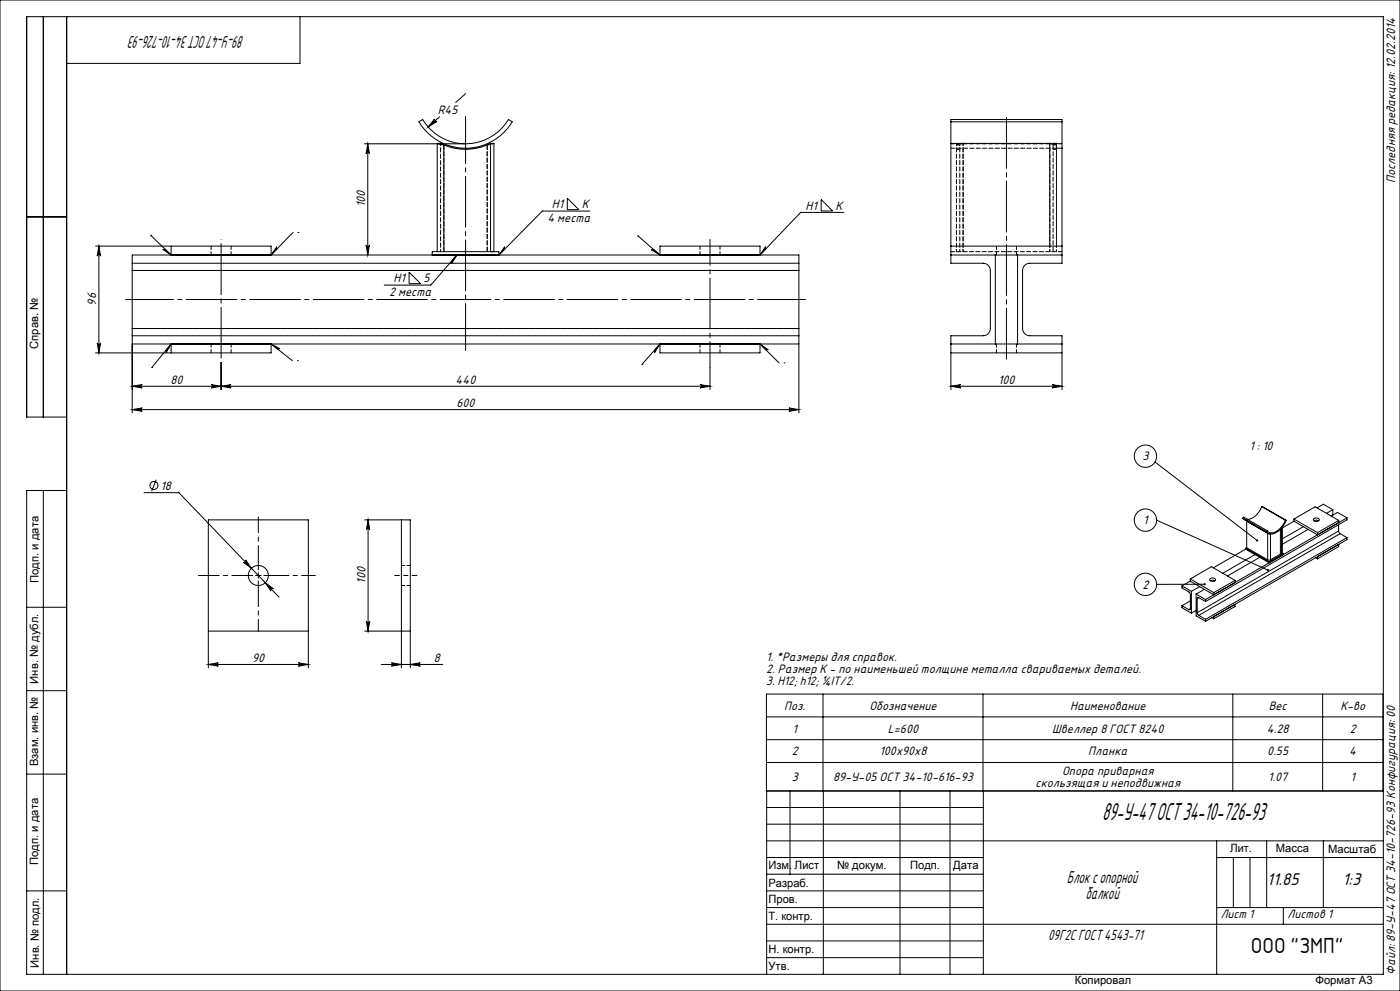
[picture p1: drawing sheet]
<svg xmlns="http://www.w3.org/2000/svg" width="420mm" height="297mm" viewBox="0 0 420 297" stroke-linecap="round" stroke-linejoin="round" font-family="sans-serif">
<g fill="none" stroke="#000" stroke-width=".3">
<path d="M0 0h420v297h-420zM13 5v120M20 5v287M90 5v14h-70M125.7 36.5l1.1-.7a15 15 0 0 0 25.7 0l1.2 .7a16.3 16.3 0 0 1-28 0zM130.4 35.7a.5 .5 0 0 0-.1 .7 .5 .5 0 0 0 .7 0l-2.5 1.7zM131.9 35l-3.4 3.1M139.7 28.1l-3 2.6M285.3 36.5v6.5M285.3 36.5v-.7h33.3v.7M285.3 36.5h33.3M318.6 36.5v7.9"/>
<path d="M109.3 43.1h30.4M110.3 43.1v33.3M110.3 43.1l.5 3a.5 .5 0 0 0-.5-.5 .5 .5 0 0 0-.5 .5zM131.2 43l2 .4M131.2 43h1M131.2 43v32.4M132.2 43l1 .4M133.2 43.4v32M147.2 43a16.7 16.7 0 0 1-14 .4M147.2 43h1v32.4M147.2 43v32.4M170.2 59.4l3.4 3.4h-3.4z"/>
<path d="M246.3 59.8l3.5 3.4h-3.5zM285.3 43v35.9h9.6a2.17 2.17 0 0 1 2.2 2.2v17.4a2.17 2.17 0 0 1-2.2 2.1h-9.6v16.2M285.3 43h29.6M314.9 43l2 .4v30.4M314.9 43v30.8M316.9 44.4h1.7M318.6 44.4v34.5h-9.7a2.17 2.17 0 0 0-2.1 2.2v17.4a2.17 2.17 0 0 0 2.1 2.1h9.7v16.2M8 65h12M29.7 73.8v32M29.7 73.8l.5 3a.5 .5 0 0 0-.5-.5 .5 .5 0 0 0-.5 .5zM39.7 78.9v2.2M39.7 78.9v-2.5h200v2.5"/>
<path d="M39.7 78.9h200M45.2 70.5h.1M45.2 70.5l6.1 5.9v-2.6M48.8 74.7h.7l1.8 1.7zM83.1 73.9v.7l-1.8 1.8zM87.9 69.7l-6.6 6.7v-2.6h-52.6M89.4 69.7h.1M109.8 73.4a.5 .5 0 0 0 .5 .5 .5 .5 0 0 0 .5-.5l-.5 3zM137.1 76.4l-1.6 2.6-.1-.7zM137.1 76.4l-7.9 9h-13.9M151.4 73.9v.7l-1.7 1.8zM177 63.3h-14.3l-13 13.1v-1h-20v1"/>
<path d="M191.3 70.7h.1M195.4 74.8h.7l1.9 1.6zM229.7 73.9v.7l-1.7 1.8zM239.7 78.9v2.2M253.1 63.7h-12.9l-12.2 12.7v-2.6h-30v2.6l-6.7-5.7M285.3 73.8h33.3M285.3 76.4h33.3M298.6 76.4v26.7M305.3 76.4v26.7M39.7 98.5v2.1M39.7 81.1v17.4M39.7 98.5h200"/>
<path d="M39.7 81.1h200M122.7 81.6l3.5 3.4h-3.5zM239.7 98.5v2.1M239.7 81.1v17.4M28.7 105.8h52.6v-2.7l6.4 5M29.2 102.8a.5 .5 0 0 0 .5 .4 .5 .5 0 0 0 .5-.4l-.5 3zM39.7 115.8h173.3M39.7 100.6v23.2M39.7 103.1h200M39.7 100.6h200M39.7 115.8l3-.5a.5 .5 0 0 0-.5 .5 .5 .5 0 0 0 .5 .5zM45.6 110.1h.1"/>
<path d="M51.3 103.1l-1.5 2.6-.1-.7zM51.3 105.8v-2.7l-5.7 7M63.3 115.3l3 .5-3 .5a.5 .5 0 0 0 .5-.5 .5 .5 0 0 0-.5-.5zM66.3 115.8l3-.5a.5 .5 0 0 0-.4 .5 .5 .5 0 0 0 .4 .5zM66.3 108.6v8.2M81.3 103.1l2.7 1.4-.7 .2zM89.2 108.1h.1M192.6 109.2h.1M198 103.1l-1.6 2.6-.1-.7zM210 115.3l3 .5-3 .5a.5 .5 0 0 0 .5-.5 .5 .5 0 0 0-.5-.5zM213 110.2v6.6M228 103.1l2.5 1.8h-.7z"/>
<path d="M233.7 108.8l-5.7-5.7v2.7h-30v-2.7l-5.4 6.1M235.2 108.8h.1M239.7 100.6v23.2M285.3 105.8h33.3M285.3 103.1h33.3M285.3 115.8l3-.5a.5 .5 0 0 0-.5 .5 .5 .5 0 0 0 .5 .5zM285.3 115.8h33.3M315.6 115.3l3 .5-3 .5a.5 .5 0 0 0 .5-.5 .5 .5 0 0 0-.5-.5zM20 125h-12v-120h407v287h-407v-145h12M39.7 122.8h200M39.7 122.8l3-.5a.5 .5 0 0 0-.5 .5 .5 .5 0 0 0 .5 .5zM236.7 122.3l3 .5-3 .5a.5 .5 0 0 0 .4-.5 .5 .5 0 0 0-.4-.5z"/>
<path d="M346.5 138.5l30.7 23.5M13 147v145M43.2 147.7h10.5l30 31.3M46.9 143.8l-1.4 3.4M109.4 155.8h13.7v44.3M110.4 155.8l.5 3a.5 .5 0 0 0-.5-.5 .5 .5 0 0 0-.5 .5zM110.4 155.8v33.3M120.4 155.8v44.3M347 155.9l33.4 15M372.8 155.3l7.6 4.5M372.8 155.3l.3-.3 7.1 4.1M372.8 155.3l7.1 4.1"/>
<path d="M374 156.2v8M374 156.2l6.3 3.6M374.1 156.2h-.1M378.5 151.8a5.3 5.3 0 0 1-4.3 3.8M378.5 151.8l7.4 4.1M378.5 151.8l7.1 4.1M380.2 159.1l-.3 .3M380.3 159.8l.6 .2M380.3 159.8v8M380.4 159.8h-.1M384.1 158.6v7.5M384.4 158.3h.1"/>
<path d="M384.5 158.3v8M384.6 158.1l.1 .1M384.7 158.2l-.2 .1M384.7 158.2v8l-.2 .1M385.6 155.9a5.2 5.2 0 0 1-4.5 3.8l-.9-.6M385.6 155.9h.3M385.9 155.9a5.6 5.6 0 0 1-5 4.1l-1-.6M388.2 156.2l-3.5 2M388.2 155.6v.6M388.2 155.6l7.1 4M388.2 156.2l7.1 4.1v-.7M388.2 155.6l6.3-3.7 7.1 4.1"/>
<path d="M391 157.8l-6.3 3.7M392.4 158.7l-7.7 4.4M394.2 155.5l.9-.2a.56 .56 0 0 1 .7 .6 .56 .56 0 0 1-.8 .4h-.2a.53 .53 0 0 1-.6-.2 .53 .53 0 0 1 0-.6zM394.2 156.1l.7-.2 .7 .2M395.1 152.2l1.9-1.1 2.9 1.6M399.4 154.7l1.9-1.1 2.8 1.6M399.9 152.7l-2 1.1M399.9 152.7v1.7M401.6 159.1l.4 .8M401.6 159.1l-42.4 24.5M401.6 157.2v1.9M401.6 156l-6.3 3.6"/>
<path d="M401.6 156v.6M402 159.9l-42.4 24.5M402 159.9l2.1 1.2M404.1 155.2l-42.4 24.5M404.1 155.2v.6l-42.4 24.5M73 168.5a.5 .5 0 0 0 .7 0 .5 .5 0 0 0 0-.7l1.7 2.5zM76.7 172.5h1.6M77.5 171.6v1.7M79.6 174.6l2.4 1.9a.5 .5 0 0 0-.7 0 .5 .5 0 0 0 0 .6zM354.6 175.6v.6l2 1.2 .4 .4 .1 4.6M354.6 175.6l2.8 1.6M357.1 173.5v.7"/>
<path d="M357.1 174.2l-2.5 1.4M357.1 173.5l7 4.1M357.1 174.2l7 4.1M357.1 173.5l6.3-3.7 7.1 4.1M357.4 177.2v6.6M358.8 178v6.6l2.9 1.6M358.8 178l2.9 1.7M359.2 179.4v4.2M359.6 179.1h-.3l-.1 .3M359.6 179.1l2.1 1.2M359.6 179.1l-.4 .3M359.9 175.8l-2.5 1.4"/>
<path d="M361.3 176.6l-2.5 1.4M361.4 175.1h-14.4M361.7 179.7v.6M363 173.5l.7-.3a.62 .62 0 0 1 1 .5 .62 .62 0 0 1-.9 .5h-.2a.53 .53 0 0 1-.5-.2 .53 .53 0 0 1-.1-.5zM363.1 174l.6-.1 .8 .1M364.1 177.6v.7M370.5 173.9v.7l-6.4 3.7M370.5 173.9l-6.4 3.7M373.7 164.3v.3M373.7 164.3l7.1 4.1M373.7 164.6l7.1 4.1v-.3M373.7 164.6l-9.7 5.6"/>
<path d="M374 164.2l6.3 3.6M374 164.2l-.3 .1M376.5 166.2l-9.7 5.6M377.9 167l-9.7 5.6M380.3 167.8h.8M381.1 160.1v7.7M384.1 166.1l.4 .2M384.1 166.1l-3 1.7M384.7 165.8l.3 .2M385 166v.2M385 166l-4.2 2.4M394.7 167.2l.6 .3"/>
<path d="M395.3 166.8l6.3-3.6v.6l-6.3 3.7zM404.1 161.1v.6l-42.4 24.5M404.1 161.1l-42.4 24.5M8 182h12M62.5 189.1h30M62.5 199.1l3-.5a.5 .5 0 0 0-.5 .5 .5 .5 0 0 0 .5 .5zM62.5 199.1h30M89.5 198.6l3 .5-3 .5a.5 .5 0 0 0 .5-.5 .5 .5 0 0 0-.5-.5zM109.4 189.1h13.7M109.9 186.1a.5 .5 0 0 0 .5 .5 .5 .5 0 0 0 .5-.5l-.5 3zM114.4 199.1h18.4M117.4 198.6l3 .5-3 .5a.5 .5 0 0 0 .5-.5 .5 .5 0 0 0-.5-.5z"/>
<path d="M123.1 199.1l3-.5a.5 .5 0 0 0-.5 .5 .5 .5 0 0 0 .5 .5zM354.6 181.5l2 1.2M354.6 181.5v.6l2.8 1.7M357.1 182.4l-.1 .3h-.4M357.1 180.1l-2.5 1.4M357.1 182.4l-.5 .3M358.8 182.9l-1.4 .9M359.2 183.6l.4 .8M359.6 184.4l2.1 1.2M361.7 185.6v.6M363.6 185.1l.5 .3M364.1 184.8v.6"/>
<path d="M370.5 181.1v.7l-6.4 3.6M8 207h12M62.5 200.1v-44.3h30v44.3M229.9 208h185v29.1h-185zM229.9 214.8h185M246.9 208v29.1M294.9 208v29.1M369.8 208v29.1M396.8 208v29.1M8 232h12M229.9 221.7h185M229.9 228.5h185"/>
<path d="M237 237v25M247 237v55M270 237v55M285 237v55M295 237v55M415 237h-185v55M230 257h65M230 242h65M230 247h65M230 252h185M365 252v40M365 257h50"/>
<path d="M370 257v15M375 257v15M380 252v20M397 252v20M8 267h12M230 262h65M230 267h65M230 272h65M230 277h185M365 272h50M385 272v5M230 282h65"/>
<path d="M230 287h65"/>
<circle cx="343.6" cy="136.7" r="3.3"/>
<circle cx="46.2" cy="145.5" r="1.2"/>
<circle cx="343.6" cy="155.9" r="3.3"/>
<circle cx="77.5" cy="172.5" r="3"/>
<circle cx="343.6" cy="175.1" r="3.3"/>
</g>
<path d="M77.5 170.8v-15.9" fill="none" stroke="#000" stroke-width=".3" stroke-dasharray="15.2 1.3 1.3 1.3" stroke-dashoffset="7.9"/>
<path d="M75.8 172.5h-16.3" fill="none" stroke="#000" stroke-width=".3" stroke-dasharray="15.2 1.3 1.3 1.3" stroke-dashoffset="9"/>
<path d="M77.5 174.1v15.2" fill="none" stroke="#000" stroke-width=".3" stroke-dasharray="15.2 1.3 1.3 1.3" stroke-dashoffset="7.6"/>
<path d="M79.2 172.5h15.4" fill="none" stroke="#000" stroke-width=".3" stroke-dasharray="15.2 1.3 1.3 1.3" stroke-dashoffset="7.7"/>
<path d="M125.1 172.5h-6.7" fill="none" stroke="#000" stroke-width=".3" stroke-dasharray="15.2 1.3 1.3 1.3" stroke-dashoffset="13.8"/>
<path d="M301.9 34.8v73.3" fill="none" stroke="#000" stroke-width=".3" stroke-dasharray="15.2 1.3 1.3 1.3" stroke-dashoffset="-.5"/>
<path d="M37.7 89.8h204" fill="none" stroke="#000" stroke-width=".3" stroke-dasharray="15.2 1.3 1.3 1.3" stroke-dashoffset=".9"/>
<path d="M139.7 105.1v-70.2" fill="none" stroke="#000" stroke-width=".3" stroke-dasharray="15.2 1.3 1.3 1.3" stroke-dashoffset="1.1"/>
<path d="M66.3 71.8v36.8" fill="none" stroke="#000" stroke-width=".3" stroke-dasharray="15.2 1.3 1.3 1.3" stroke-dashoffset="-1.3"/>
<path d="M213 71.8v38.4" fill="none" stroke="#000" stroke-width=".3" stroke-dasharray="15.2 1.3 1.3 1.3" stroke-dashoffset="7.5"/>
<g fill="#000">
<path d="M130.4 35.7l-1.9 2.4 2.5-1.7a.5 .5 0 0 1-.7 0 .5 .5 0 0 1 .1-.7zM39.7 122.8l3-.5a.5 .5 0 0 0-.5 .5 .5 .5 0 0 0 .5 .5zM236.7 122.3l3 .5-3 .5a.5 .5 0 0 0 .4-.5 .5 .5 0 0 0-.4-.5zM39.7 115.8l3-.5a.5 .5 0 0 0-.5 .5 .5 .5 0 0 0 .5 .5zM63.3 115.3l3 .5-3 .5a.5 .5 0 0 0 .5-.5 .5 .5 0 0 0-.5-.5zM66.3 115.8l3-.5a.5 .5 0 0 0-.4 .5 .5 .5 0 0 0 .4 .5zM210 115.3l3 .5-3 .5a.5 .5 0 0 0 .5-.5 .5 .5 0 0 0-.5-.5zM62.5 199.1l3-.5a.5 .5 0 0 0-.5 .5 .5 .5 0 0 0 .5 .5zM89.5 198.6l3 .5-3 .5a.5 .5 0 0 0 .5-.5 .5 .5 0 0 0-.5-.5zM79.6 174.6l1.7 2.5a.5 .5 0 0 1 0-.6 .5 .5 0 0 1 .7 0zM73 168.5l2.4 1.8-1.7-2.5a.5 .5 0 0 1 0 .7 .5 .5 0 0 1-.7 0z"/>
<path d="M109.8 73.4a.5 .5 0 0 0 .5 .5 .5 .5 0 0 0 .5-.5l-.5 3zM110.3 43.1l.5 3a.5 .5 0 0 0-.5-.5 .5 .5 0 0 0-.5 .5zM29.2 102.8a.5 .5 0 0 0 .5 .4 .5 .5 0 0 0 .5-.4l-.5 3zM29.7 73.8l.5 3a.5 .5 0 0 0-.5-.5 .5 .5 0 0 0-.5 .5z"/>
<path d="M315.6 115.3l3 .5-3 .5a.5 .5 0 0 0 .5-.5 .5 .5 0 0 0-.5-.5zM285.3 115.8l3-.5a.5 .5 0 0 0-.5 .5 .5 .5 0 0 0 .5 .5z"/>
<path d="M110.4 155.8l.5 3a.5 .5 0 0 0-.5-.5 .5 .5 0 0 0-.5 .5zM109.9 186.1a.5 .5 0 0 0 .5 .5 .5 .5 0 0 0 .5-.5l-.5 3z"/>
<path d="M376.9 161.8v.4l.5 .1-.2-.3 .2 .2v-.5zM380.1 170.6v.5h.5l-.2-.2 .3 .1-.1-.4zM361.2 174.8a.33 .33 0 0 0 .1 .6 .33 .33 0 0 0 .4-.3h-.3h.3l-.2-.3zM151.4 73.9v.7l-1.7 1.8zM137.1 76.4l-1.6 2.6-.1-.7zM229.7 73.9v.7l-1.7 1.8zM195.4 74.8h.7l1.9 1.6zM228 103.1l2.5 1.8h-.7zM198 103.1l-1.6 2.6-.1-.7zM83.1 73.9v.7l-1.8 1.8zM48.8 74.7h.7l1.8 1.7zM81.3 103.1l2.7 1.4-.7 .2zM51.3 103.1l-1.5 2.6-.1-.7z"/>
<path d="M123.1 199.1l3-.5a.5 .5 0 0 0-.5 .5 .5 .5 0 0 0 .5 .5zM117.4 198.6l3 .5-3 .5a.5 .5 0 0 0 .5-.5 .5 .5 0 0 0-.5-.5z"/>
</g>
<path d="M148.2 43l-2 .4M286.9 44.8h1M287.9 43.4h-1M288.9 43l-2 .4M315.9 43h1M315.9 43.4h1M315.9 44.8h1" fill="none" stroke="#000" stroke-width=".3" stroke-dasharray="1.3 .6" stroke-dashoffset=".5"/>
<path d="M133.2 43.4v32M146.2 43.4v32M315.9 43.4v32" fill="none" stroke="#000" stroke-width=".3" stroke-dasharray="1.3 .6" stroke-dashoffset="-.1"/>
<path d="M288.9 43l-1 .4M288.9 43v32.4M314.9 43l1 .4M132.2 75.4v-32.4M286.9 75.4v-32.4M287.9 75.4v-32.4M288.9 75.4v-32.4M314.9 75.4v-32.4M239.7 81.1h-200M239.7 98.5h-200" fill="none" stroke="#000" stroke-width=".3" stroke-dasharray="1.3 .6" stroke-dashoffset=".6"/>
<g fill="none" stroke="#000" stroke-width=".3" stroke-dasharray="1.3 .6" stroke-dashoffset=".3">
<path d="M63.3 73.8v2.6M69.3 76.4v-2.6M210 73.8v2.6M216 76.4v-2.6M298.9 73.8v2.6M304.9 76.4v-2.6M63.3 103.1v2.7M69.3 105.8v-2.7M210 103.1v2.7M216 105.8v-2.7M298.9 103.1v2.7M304.9 105.8v-2.7"/>
<path d="M120.4 175.5h2.7M123.1 169.5h-2.7"/>
</g>
<path d="M314.9 43h3.7" fill="none" stroke="#000" stroke-width=".3" stroke-dasharray="1.3 .6" stroke-dashoffset=".7"/>
<path d="M314.9 73.8v1.6M316.9 73.8v1.6" fill="none" stroke="#000" stroke-width=".3" stroke-dasharray="1.3 .6" stroke-dashoffset=".8"/>
<path d="M285.3 44.4h31.6M315.9 43v.4M316.9 43v.4" fill="none" stroke="#000" stroke-width=".3" stroke-dasharray="1.3 .6"/>
<path d="M285.3 43.1h33.3M285.3 75.4h33.3" fill="none" stroke="#000" stroke-width=".3" stroke-dasharray="1.3 .6" stroke-dashoffset=".2"/>
<text font-size="7.3" x="330.7" y="245.9">89-У-47 ОСТ 34-10-726-93</text>
<text font-size="6.3" x="375.2" y="285.5">ООО &quot;ЗМП&quot;</text>
<g font-size="5.1">
<text x="73.3" y="10.7" transform="rotate(-180 73.3 10.7)">89-У-47 ОСТ 34-10-726-93</text>
<text x="320.1" y="264.5">Блок с опорной</text>
<text x="325.6" y="269.5">балкой</text>
<text x="380.1" y="265.3">11.85</text>
<text x="402.8" y="265.3">1:3</text>
</g>
<text font-size="4.4" x="314.4" y="281.8">09Г2С ГОСТ 4543-71</text>
<g font-size="3.7">
<text x="131.3" y="34.2">R45</text>
<text x="418.5" y="54.9" transform="rotate(-90 418.5 54.9)">Последняя редакция: 12.02.2014</text>
<text x="109.5" y="62" transform="rotate(-90 109.5 62)">100</text>
<text x="165.5" y="62.4">Н1</text>
<text x="174.5" y="62.4">К</text>
<text x="241.7" y="62.8">Н1</text>
<text x="250.7" y="62.8">К</text>
<text x="164.2" y="66.6">4 места</text>
<text x="116.8" y="88.8">2 места</text>
<text x="118.1" y="84.6">Н1</text>
<text x="127.1" y="84.6">5</text>
<text x="28.9" y="91.6" transform="rotate(-90 28.9 91.6)">96</text>
<text x="51.2" y="114.9">80</text>
<text x="136.7" y="114.9">440</text>
<text x="299.5" y="114.9">100</text>
<text x="136.9" y="121.9">600</text>
<text x="342.7" y="138">3</text>
<text x="374.9" y="134.9">1 : 10</text>
<text x="48.2" y="146.8">18</text>
<text x="343" y="157.1">1</text>
<text x="109.6" y="174.9" transform="rotate(-90 109.6 174.9)">100</text>
<text x="342.7" y="176.4">2</text>
<text x="75.7" y="198.3">90</text>
<text x="130.1" y="198.3">8</text>
<text x="229.8" y="198.2">1. *Размеры для справок.</text>
<text x="229.8" y="201.8">2. Размер К - по наименьшей толщине металла свариваемых деталей.</text>
<text x="229.8" y="205.3">3. H12; h12; «IT/2.</text>
<text x="235.3" y="212.7">Поз.</text>
<text x="260.8" y="212.7">Обозначение</text>
<text x="321.1" y="212.7">Наименование</text>
<text x="380.6" y="212.7">Вес</text>
<text x="402.1" y="212.7">К-во</text>
<text x="237.8" y="219.6">1</text>
<text x="266.3" y="219.6">L=600</text>
<text x="315.7" y="219.6">Швеллер 8 ГОСТ 8240</text>
<text x="380.1" y="219.6">4.28</text>
<text x="404.9" y="219.6">2</text>
<text x="237.5" y="226.4">2</text>
<text x="263.9" y="226.4">100х90х8</text>
<text x="326.5" y="226.4">Планка</text>
<text x="380.2" y="226.4">0.55</text>
<text x="404.8" y="226.4">4</text>
<text x="318.6" y="232.3">Опора приварная</text>
<text x="237.5" y="234.1">3</text>
<text x="249.9" y="234.1">89-У-05 ОСТ 34-10-616-93</text>
<text x="310.7" y="235.9">скользящая и неподвижная</text>
<text x="380.4" y="234.1">1.07</text>
<text x="405.2" y="234.1">1</text>
<text x="418.5" y="292.1" transform="rotate(-90 418.5 292.1)">Файл: 89-У-47 ОСТ 34-10-726-93 Конфигурация: 00</text>
</g>
<g font-size="3.6">
<text x="366.2" y="275.3">Лист 1</text>
<text x="386.3" y="275.2">Листов 1</text>
</g>
<g font-size="3.4">
<text x="11.5" y="104.5" transform="rotate(-90 11.5 104.5)">Справ. №</text>
<text x="11.6" y="174.7" transform="rotate(-90 11.6 174.7)">Подп. и дата</text>
<text x="11.4" y="204.9" transform="rotate(-90 11.4 204.9)">Инв. № дубл.</text>
<text x="11.4" y="229.6" transform="rotate(-90 11.4 229.6)">Взам. инв. №</text>
<text x="369" y="255.5">Лит.</text>
<text x="382.8" y="255.5">Масса</text>
<text x="398.4" y="255.8">Масштаб</text>
<text x="11.4" y="259.2" transform="rotate(-90 11.4 259.2)">Подп. и дата</text>
<text x="230.5" y="260.4">Изм.</text>
<text x="238.4" y="260.4">Лист</text>
<text x="251.1" y="260.4">№ докум.</text>
<text x="273" y="260.4">Подп.</text>
<text x="286" y="260.4">Дата</text>
<text x="230.5" y="265.7">Разраб.</text>
<text x="230.5" y="275.7">Т. контр.</text>
<text x="230.6" y="270.7">Пров.</text>
<text x="230.6" y="285.7">Н. контр.</text>
<text x="11.6" y="290" transform="rotate(-90 11.6 290)">Инв. № подл.</text>
<text x="230.6" y="290.8">Утв.</text>
<text x="322.5" y="295">Копировал</text>
<text x="394.6" y="295">Формат А3</text>
</g>
</svg>
